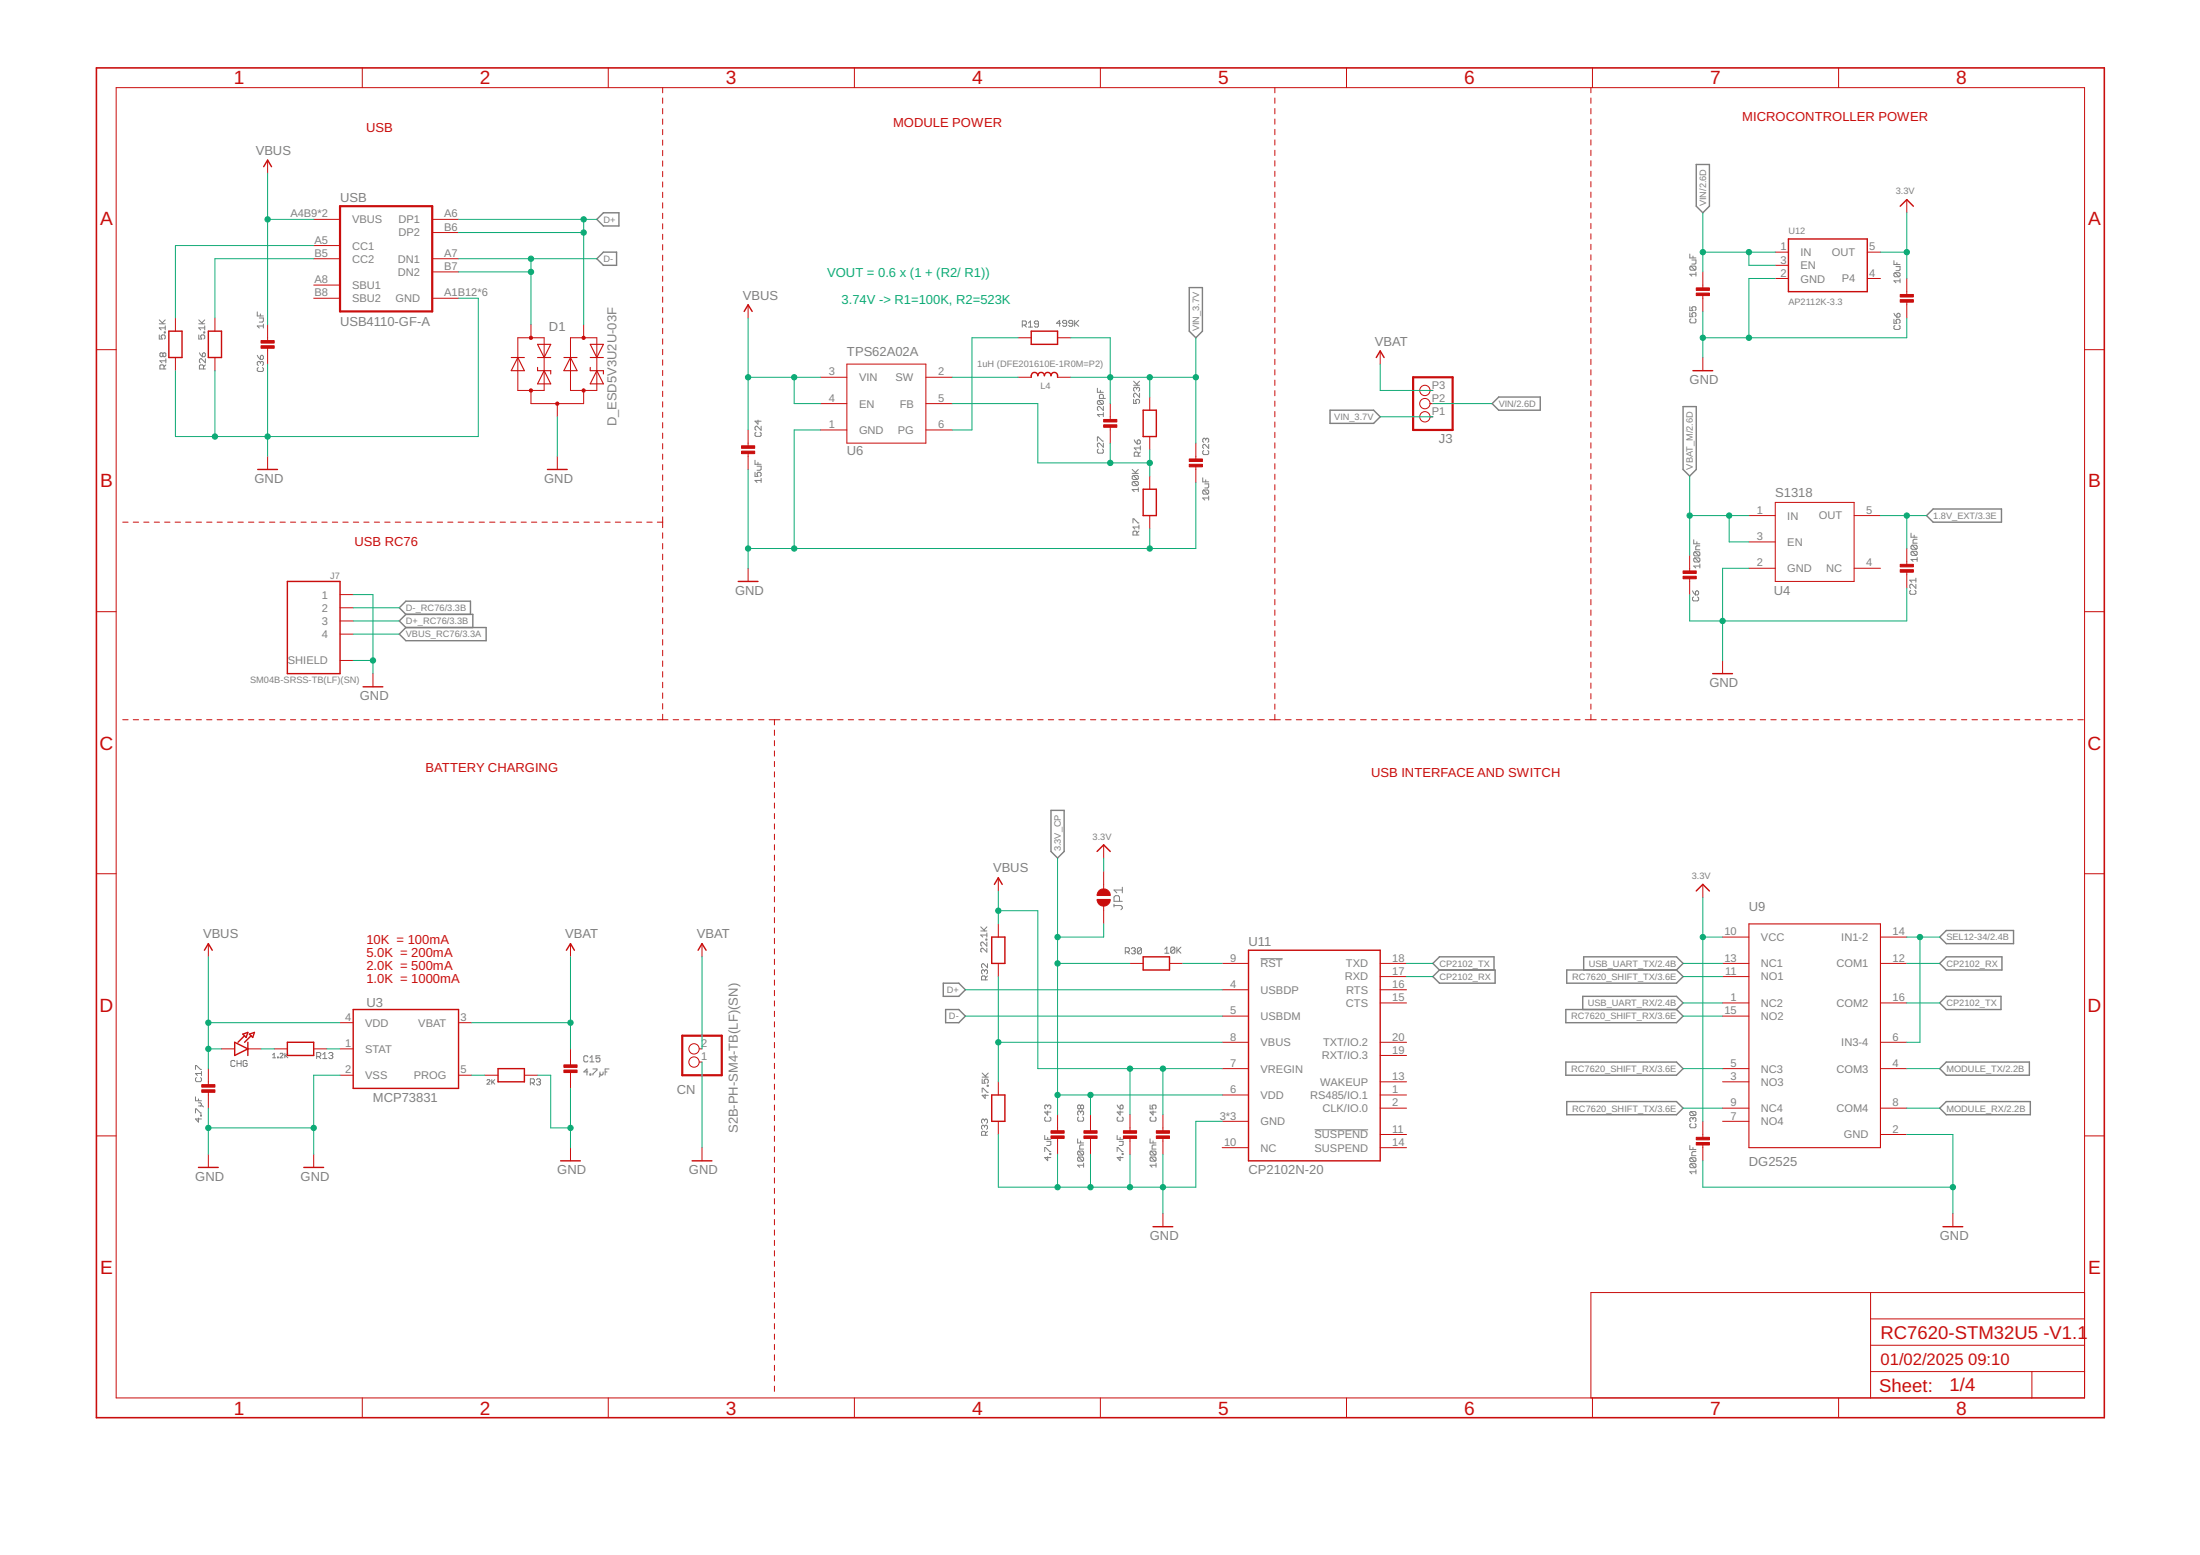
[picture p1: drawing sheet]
<svg xmlns="http://www.w3.org/2000/svg" width="297mm" height="210mm" viewBox="0 0 297 210" stroke-linecap="round" stroke-linejoin="round" font-family="sans-serif">
<g fill="none" stroke="#808080" stroke-width=".14">
<path d="M228.2 34.3v.5h.8M228.3 35.9h.6l.1 .1v.3l-.1 .2M228.3 35.9l-.1 .1v.3l.1 .2h.6M228.3 35.9l.6 .6M228.4 35.1h.6v.4l-.1 .1h-.5M228.6 34.6v.2M229 37h-.8l.2 .3M229 36.7v.6M255.7 35.2v.5h.8M255.9 36.8h.5l.1 .1v.3l-.1 .2M255.9 36.8l-.2 .1v.3l.2 .2h.5M255.9 36.8l.5 .6"/>
<path d="M256 36h.5v.4l-.1 .1h-.4M256.1 35.5v.2M256.5 37.9h-.8l.3 .3M256.5 37.6v.6M21.5 45.2v.6h.4l-.1-.4 .1-.2h.3l.1 .2v.2l-.1 .2M21.5 43.7h.8M21.5 43.2l.5 .5M22 47.8l-.1-.2-.3 .2v.2l.1 .2 .3-.2M22 47.8l.1-.2 .3 .2v.2l-.1 .2-.3-.2M22 47.8v.2M22.1 49.8v-.4l-.1-.1h-.3l-.1 .1v.4h.8M22.2 44.8h.1v.1h-.1z"/>
<path d="M22.3 44v.5M22.3 44.3h-.8l.3 .2M22.3 43.2l-.4 .4M22.4 49.3l-.3 .2M22.4 48.7h-.8l.3 .3M22.4 48.4v.6M26.8 45.2v.6h.4l-.1-.3 .1-.3h.3l.1 .2v.2l-.1 .2M26.8 43.7h.8M26.8 43.2l.6 .5M26.9 47.6l.4 .6M27.3 47.8l.3-.2 .1 .2v.2l-.1 .2h-.3zM27.5 49.8v-.4l-.2-.1h-.2l-.2 .1v.4h.8"/>
<path d="M27.5 44.8h.1v.1h-.1zM27.6 44.3h-.8l.3 .2M27.6 44v.5M27.6 43.2l-.4 .4M27.7 48.4v.6l-.5-.6h-.1l-.2 .2v.3l.2 .1M27.7 49.3l-.2 .2M34.7 42.1v.6h.9M34.7 48l.5 .5M34.9 49.6l-.2 .1v.3l.2 .1h.5l.2-.1v-.3l-.2-.1M35 42.9h.6v.4l-.2 .2h-.4M35.2 48.9l.1-.1 .3 .1v.3l-.2 .1M35.2 48.9l-.2-.1-.3 .1v.3l.2 .1"/>
<path d="M35.2 42.4v.3M35.2 48.9v.2M35.3 48h.1l.2 .1v.3l-.2 .1h-.2v-.4zM35.6 44h-.9l.3 .3M35.6 43.8v.5M102.1 58.4l-.2 .1v.3l.2 .1h.5l.2-.1v-.3l-.2-.1M102.3 56.7v.6l-.4-.4h.9M102.8 57.5v.6l-.6-.6-.3 .2v.2l.2 .2M138 43.9h.4l.2-.2v-.2l-.2-.2h-.4v.9M138.3 43.9l.3 .3M138.9 43.6l.2-.3v.9M138.9 44.2h.5"/>
<path d="M140.2 43.7h-.4l-.1-.1v-.1l.1-.2h.3l.1 .2v.5l-.1 .2h-.3l-.1-.2M143.2 43.6h-.6l.5-.4v.8M144 43.6h-.4l-.1-.1v-.1l.1-.2h.3l.1 .2v.5l-.1 .1h-.3l-.1-.1M144.8 43.6h-.4l-.1-.1 .1-.3h.3l.1 .2v.5l-.1 .1h-.3l-.1-.1M145.1 43.2v.8M145.2 43.6l.4 .4M145.6 43.2l-.5 .6M148.2 52.4v.6h.8M148.2 59.5v-.5h.1l.5 .5h.2M148.3 54.1h.5l.2 .1v.3l-.2 .1M148.3 54.1l-.1 .1v.3l.1 .1h.5M148.3 54.1l.5 .5"/>
<path d="M148.6 52.7v.3M149 56h-.8l.2 .2M149 53.8v-.4l-.2-.2h-.2l-.2 .2v.4h.8M149 54.9v.5l-.6-.5h-.1l-.1 .1v.3l.1 .1M149 55.7v.5M149 59.8v.6l-.6-.6-.2 .1v.3l.1 .2M153.1 53.9v.6h.4l-.2-.3 .2-.3h.2l.2 .1v.3l-.2 .2M153.1 52h.8M153.1 51.5l.5 .5M153.1 59.4l.4 .5M153.5 52.4l-.2-.1-.2 .1v.3l.1 .1M153.5 52.4l.1-.1 .3 .1v.3l-.2 .1"/>
<path d="M153.5 52.4v.1M153.5 59.5l.3-.1 .2 .1v.3l-.2 .1h-.3zM153.9 53.1v.5l-.6-.5h-.1l-.1 .1v.3l.1 .1M153.9 51.5l-.4 .4M162.8 59.3l.1-.1h.2l.1 .1v.3l-.1 .1M162.8 59.3l-.1-.1h-.2l-.1 .1v.3l.1 .1M162.8 59.3v.1M163.2 60v.5l-.5-.5h-.2l-.1 .1v.3l.1 .1M228.2 41.4v.5h.4l-.2-.2v-.2l.2-.1h.3l.1 .1v.3l-.1 .1M228.2 42.2v.6h.4l-.2-.3 .2-.3h.3l.1 .2v.2l-.1 .2M228.3 43l-.1 .2v.2l.1 .2h.6l.1-.2v-.2l-.1-.2M255.7 43.1v.5h.4l-.1-.2 .1-.3h.3l.1 .1v.3l-.1 .1"/>
<path d="M255.7 42.3l.4 .5M255.9 43.9l-.2 .1v.3l.2 .2h.5l.1-.2v-.3l-.1-.1M256.1 42.4l.3-.1 .1 .1v.3l-.1 .1h-.3zM101.9 63.8v.5h.4l-.1-.3 .1-.2h.3l.2 .1v.3l-.2 .1M101.9 62.1v.6h.9M102.2 62.9h.6v.5l-.2 .1h-.4M102.3 62.4v.3M102.8 64.9h-.9l.3 .2M102.8 64.6v.5M148.3 60.6l-.1 .2v.2l.1 .2h.5l.2-.2v-.2l-.2-.2M152.9 63.9h.8M152.9 63.4l.5 .5"/>
<path d="M153 70.6v-.6h.1l.5 .6h.2M153 64.2h.6l.1 .1v.3l-.1 .1M153 65h.6l.1 .1v.3l-.1 .2M153 65l-.1 .1v.3l.1 .2h.6M153 64.2l-.1 .1v.3l.1 .1h.6M153 65l.6 .6M153 64.2l.6 .5M153.5 72.2v-.4l-.1-.1h-.3l-.1 .1v.4h.8M153.7 66.1h-.8l.2 .3M153.7 61.6v-.4l-.2-.2h-.2l-.2 .2v.4h.9M153.7 65.8v.6M153.7 63.4l-.4 .4"/>
<path d="M153.8 71.7l-.3 .3M153.8 71.1h-.8l.2 .3M153.8 70.9v.5M154 61l-.3 .3M154 60.5h-.9l.3 .2M154 60.2v.5M162.4 64.5v.5h.8M162.5 60.8l-.1 .1v.3l.1 .2h.6l.1-.2v-.3l-.1-.1M162.5 66.1h.6l.1 .2v.2l-.1 .2M162.5 66.1l-.1 .2v.2l.1 .2h.6M162.5 66.1l.6 .6M162.7 65.3h.5v.4l-.1 .2h-.4"/>
<path d="M162.8 64.8v.2M163.2 67.2h-.8l.3 .3M163.2 67v.5M228.5 79.8l.4 .5M228.7 72.9v.5h.8M228.8 74.5h.6l.1 .1v.3l-.1 .1M228.8 75.3h.6l.1 .1v.3l-.1 .2M228.8 75.3l-.1 .1v.3l.1 .2h.6M228.8 74.5l-.1 .1v.3l.1 .1h.6M228.8 75.3l.6 .6M228.8 74.5l.6 .5M228.9 79.9l.3-.1 .1 .1v.3l-.1 .1h-.3z"/>
<path d="M229.1 73.1v.3M229.5 76.4h-.8l.3 .3M229.5 76.1v.6M229.5 73.7h-.4l-.1 .1v.4h.5M258 79.7l-.1 .1v.3l.1 .1h.5l.2-.1v-.3l-.2-.1M258 72v.5h.8M258.2 73.6h.5l.1 .1v.3l-.1 .1M258.2 74.4h.5l.1 .1v.3l-.1 .2M258.2 74.4l-.2 .1v.3l.2 .2h.5M258.2 73.6l-.2 .1v.3l.2 .1h.5M258.2 74.4l.5 .6M258.2 73.6l.5 .5"/>
<path d="M258.4 72.2v.3M258.7 78.9v.5l-.6-.5-.2 .1v.3l.1 .1M258.7 78v.6M258.7 78.3h-.8l.2 .3M258.8 75.5h-.8l.3 .3M258.8 75.2v.6M258.8 72.8h-.4l-.1 .1v.4h.5M228.7 80.6l-.2 .1v.3l.2 .1h.5l.1-.1v-.3l-.1-.1M151.5 119.8v.7M132.4 125.7h.8M132.4 125.1l.6 .6M132.9 131l.2-.1 .2 .1v.3l-.1 .2"/>
<path d="M132.9 131l-.1-.1-.3 .1v.3l.2 .2M132.9 131v.2M133.1 132.3v-.4l-.2-.2h-.2l-.2 .2v.4h.8M133.1 126.8h.1v.1h-.1zM133.2 125.9v.6M133.2 127.2v.5l-.5-.5-.3 .1v.3l.2 .1M133.2 128v.5l-.5-.5-.3 .1v.3l.2 .1M133.2 126.2h-.8l.3 .3M133.2 125.1l-.4 .4M133.3 130.1v.5l-.5-.5h-.1l-.2 .1v.3l.2 .1M133.3 131.7l-.2 .3M150.4 122.2h.9l.2 .2v.2l-.2 .2"/>
<path d="M150.4 122v.4M151.2 121.7v-.6l-.2-.2h-.4l-.2 .2v.6h1.1M151.5 120.1h-1.1l.4 .4M151.9 128.5h.4l.2-.1v-.3l-.2-.2h-.4v.9M152.2 128.5l.3 .3M152.7 128.1l.2-.2h.3l.1 .2-.1 .3M153 128.4h.2M153.2 128.4l.1 .1-.1 .3h-.3l-.2-.2M154.1 128.1l-.1-.2h-.3l-.1 .2v.5M154.1 128.1v.5l-.1 .2h-.3l-.1-.2M154.1 128.1l-.5 .5M157.3 128.1l.2-.3v.9"/>
<path d="M157.3 128.7h.5M158.6 128v.5l-.1 .2h-.3l-.1-.2M158.6 128l-.1-.2h-.3l-.1 .2v.5M158.6 128l-.5 .5M158.9 127.8v.9M159 128.3l.4 .4M159.4 127.8l-.5 .6M170.2 129.4h3M26.4 144.4v-.6h.1l.6 .6h.1M26.4 148.1v.5h.8M26.4 150.2v-.5h.1l.6 .5h.1M26.5 145.5l-.1 .1v.3l.1 .1h.6l.1-.1v-.3l-.1-.1"/>
<path d="M26.8 150.9v.6l-.4-.5h.8M26.8 148.3v.3M26.8 148.9h.3l.1 .1-.1 .3M26.8 149.3h.5l.2 .1M27.1 150.5h.1v.1h-.1zM27.2 144.6v.6M27.2 144.9h-.8l.2 .3M31.7 143.3l-.1-.1h-.3l-.1 .1v.5l.1 .2h.3l.1-.2M32 143.2v.8M32 143.6h.6M32.6 143.2v.8M33.4 143.3l-.2-.1h-.2l-.2 .1v.5l.2 .2h.2l.2-.2v-.2h-.3"/>
<path d="M36.8 142.4l.2-.2v.6M36.8 142.8h.4M37.5 142.7h.1v.1h-.1zM37.8 142.3l.1-.1 .3 .1-.4 .5h.4M38.5 142.2v.6M38.5 142.5l.4 .3M38.9 142.2l-.4 .4M42.8 142.6h.4l.1-.1v-.3l-.1-.1h-.4v.8M43 142.6l.3 .3M43.6 142.3l.3-.2v.8M43.6 142.9h.5M44.4 142.2l.1-.1h.3l.1 .1-.1 .3"/>
<path d="M44.7 142.5h.1M44.8 142.5l.1 .1-.1 .3h-.3l-.1-.2M65.7 145.8l.1-.1h.3v.1l-.4 .5h.4M66.4 145.7v.6M66.5 146l.3 .3M66.8 145.7l-.4 .4M71.6 146.2h.4l.2-.2v-.2l-.2-.2h-.4v.9M71.9 146.2l.3 .3M72.4 145.8l.2-.2h.2l.2 .2-.2 .2M72.7 146h.1M72.8 146l.2 .2-.2 .3h-.2l-.2-.2M79.4 144.7h-.6l.4-.4v.8"/>
<path d="M79.4 142.7l-.2-.2h-.2l-.2 .2v.5l.2 .1h.2l.2-.1M79.7 145h.1v.1h-.1zM79.7 143.3h.5M79.7 142.8l.2-.3v.8M80.1 144.3h.5v.1l-.5 .6v.1M81 142.5h-.5v.4l.2-.1 .3 .1v.3l-.1 .1h-.3l-.1-.1M81 144.7v.5l-.1 .2M81.4 144.7v.3l-.1 .1-.3-.1M81.7 144.7h.3M82.2 144.3h-.5v.8M132.6 145.7v.5h.4l-.1-.4 .1-.1h.3l.1 .1v.3l-.1 .1M132.6 147.4v-.5h.1l.6 .5h.1"/>
<path d="M132.6 145.4h.8M132.6 144.8l.6 .6M132.9 151.2l-.1-.1h-.1l-.2 .1v.3l.2 .1M132.9 151.2l.2-.1h.1l.1 .1v.3l-.1 .1M132.9 152l-.1-.1h-.1l-.2 .1v.3l.2 .1M132.9 152l.2-.1h.1l.1 .1v.3l-.1 .1M132.9 151.2v.1M132.9 152v.2M133 147.7v.6l-.4-.5h.8M133.1 153.2v-.4l-.2-.1h-.2l-.2 .1v.4h.8M133.3 146.5h.1v.1h-.1zM133.3 152.7l-.2 .3"/>
<path d="M133.4 144.8l-.4 .5M141.1 153.3v.5h.8M141.1 155.4v-.5h.1l.5 .5h.2M141.2 150.8l-.1 .1v.3l.1 .1h.5l.2-.1v-.3l-.2-.1M141.3 154.1h.6v.4l-.2 .1h-.4M141.5 156.1v.6l-.4-.4h.8M141.5 149.3v.1M141.5 150v.5l-.4-.4h.8M141.5 153.5v.3M141.5 149.3l.1-.1 .3 .1v.3l-.2 .1M141.5 149.3l-.2-.1-.2 .1v.3l.1 .1M141.7 155.7h.2v.2h-.2z"/>
<path d="M145.5 153.7v.6h.8M145.6 150.8l-.1 .1v.3l.1 .1h.6l.1-.1v-.3l-.1-.1M145.6 155.4h.6l.1 .1v.3l-.1 .1M145.6 156.2h.6l.1 .1v.3l-.1 .1M145.6 156.2l-.1 .1v.3l.1 .1h.6M145.6 155.4l-.1 .1v.3l.1 .1h.6M145.6 156.2l.6 .5M145.6 155.4l.6 .5M145.9 149.3l.1-.1 .3 .1v.3l-.1 .1-.3-.1M145.9 150.1l.1-.1 .3 .1v.3l-.1 .1M145.9 149.3l-.1-.1-.3 .1v.3l.1 .1 .3-.1M145.9 150.1l-.1-.1h-.2l-.1 .1v.3l.1 .1"/>
<path d="M145.9 149.3v.3M145.9 150.1v.1M145.9 154v.3M146.3 157.3h-.8l.3 .3M146.3 157v.6M146.3 154.6h-.4l-.1 .1v.4h.5M150.8 155.4v-.5h.2l.5 .5h.1M150.8 153.3v.5h.8M150.8 149.2l.4 .5M151 150.8l-.2 .1v.3l.2 .1h.5l.1-.1v-.3l-.1-.1M151.1 154.1h.5v.4l-.1 .1h-.4M151.2 156.1v.6l-.4-.4h.8"/>
<path d="M151.2 149.3l.3-.1 .1 .1v.3l-.1 .1h-.3zM151.2 150v.5l-.4-.4h.8M151.2 153.5v.3M151.5 155.7h.1v.2h-.1zM155.3 153.7v.6h.8M155.3 149.2v.5h.4l-.1-.3 .1-.2h.3l.1 .1v.3l-.1 .1M155.4 156.2l-.1 .1v.3l.1 .1h.6M155.4 156.2h.6l.1 .1v.3l-.1 .1M155.4 155.4l-.1 .1v.3l.1 .1h.6M155.4 155.4h.6l.1 .1v.3l-.1 .1M155.4 150.8l-.1 .1v.3l.1 .1h.6l.1-.1v-.3l-.1-.1M155.4 156.2l.6 .5"/>
<path d="M155.4 155.4l.6 .5M155.7 150v.5l-.4-.4h.8M155.7 154v.3M156.1 157.3h-.8l.3 .3M156.1 154.6h-.4l-.1 .1v.4h.5M156.1 157v.6M177.5 152.5h7.2M228.2 154.6v.6h.8M228.3 150.1h.6l.1 .1v.3l-.1 .1M228.3 151.7l-.1 .1v.3l.1 .1h.6l.1-.1v-.3l-.1-.1M228.3 156.3h.6l.1 .1v.3l-.1 .1M228.3 157.1h.6l.1 .1v.3l-.1 .1"/>
<path d="M228.3 150.1l-.1 .1v.3l.1 .1h.6M228.3 156.3l-.1 .1v.3l.1 .1h.6M228.3 157.1l-.1 .1v.3l.1 .1h.6M228.3 157.1l.6 .5M228.3 156.3l.6 .5M228.3 150.1l.6 .5M228.6 151l.1-.1h.2l.1 .1v.3l-.1 .1M228.6 151l-.2-.1-.2 .1v.3l.1 .1M228.6 151v.1M228.6 154.9v.3M229 157.9v.6M229 155.4h-.4l-.2 .2v.4h.6"/>
<path d="M229 158.2h-.8l.2 .3"/>
</g>
<g fill="none" stroke="#808080" stroke-width=".19">
<path d="M80.6 29.6l.9-.9h2.1v1.8h-2.1zM81.5 34h1.7v1.8h-1.7l-.9-.9zM160.6 38.8h1.7v5.9l-.8 .9-.9-.9zM229 22.2h1.8v5.6l-.9 .9-.9-.9zM179.6 55.4h5.9l.9 .9-.9 .8h-5.9zM201.5 54.5l.9-.9h5.6v1.8h-5.6zM227.2 54.9h1.8v8.5l-.9 .9-.9-.9zM260.1 69.6l.9-.9h9.2v1.8h-9.2zM53.9 85.6l.9-.9h10.8v1.8h-10.8zM54.8 82.9l-.9-.9 .9-.8h8.7v1.7M54.8 82.9h9v1.8M54.8 82.9l-.9 .9 .9 .9"/>
<path d="M141.9 109.4h1.8v5.5l-.9 .9-.9-.9zM127.4 132.7h2.1l.8 .9-.8 .9h-2.1zM127.7 136.3h1.8l.8 .9-.8 .8h-1.8zM193.5 131.8l.9-.9h7.5v1.8h-7.5zM194.4 130.9l-.9-.9 .9-.8h7.3v1.7M211.4 136.3h15l.8 .9-.8 .8h-15zM211.5 130.9h14.9l.8 .9-.8 .9h-14.9zM213.7 136.3v-1.8h12.7l.8 .9-.8 .9M213.8 130.9v-1.7h12.6l.8 .8-.8 .9M261.9 126.5l.9-.9h9.1v1.8h-9.1zM262.8 134.5h7.4v1.8h-7.4l-.9-.9zM262.8 129.2h7.5v1.7h-7.5l-.9-.9z"/>
<path d="M211.4 143.4h15l.8 .9-.8 .8h-15zM211.5 148.7h14.9l.8 .9-.8 .9h-14.9zM262.8 143.4h11.2v1.7h-11.2l-.9-.8zM262.8 148.7h11.3v1.8h-11.3l-.9-.9z"/>
</g>
<g fill="none" stroke="#c90d0c" stroke-width=".14">
<path d="M15.7 11.8h265.8v176.9h-265.8zM48.9 9.2v2.6M82.1 9.2v2.6M89.5 11.8v.7M89.5 13.2v.7M89.5 14.6v.8M89.5 16.1v.7M89.5 17.5v.7M89.5 18.9v.7M115.4 9.2v2.6M148.6 9.2v2.6M172.1 11.8v.7"/>
<path d="M172.1 13.2v.7M172.1 14.6v.8M172.1 16.1v.7M172.1 17.5v.7M172.1 18.9v.7M181.8 9.2v2.6M214.8 11.8v.7M214.8 13.2v.7M214.8 14.6v.8M214.8 16.1v.7M214.8 17.5v.7M214.8 18.9v.7"/>
<path d="M215 9.2v2.6M248.2 9.2v2.6M36.1 21.6v1.8M42.4 34.9h3.5M42.4 29.6h3.5M42.4 33.1h3.5M42.4 38.5h3.5M58.4 34.9h3.5M58.4 29.6h3.5M58.4 36.7h3.5M58.4 31.4h3.5M89.5 20.3v.7"/>
<path d="M89.5 21.7v.7M89.5 23.1v.8M89.5 24.6v.7M89.5 26v.7M89.5 27.4v.7M89.5 28.8v.7M89.5 30.2v.7M89.5 31.6v.7M89.5 33v.7M89.5 34.4v.8M89.5 35.9v.7M89.5 37.3v.7"/>
<path d="M89.5 38.7v.7M172.1 20.3v.7M172.1 21.7v.7M172.1 23.1v.7M172.1 24.5v.7M172.1 25.9v.7M172.1 27.3v.7M172.1 28.7v.8M172.1 30.2v.7M172.1 31.6v.7M172.1 33v.7M172.1 34.4v.7"/>
<path d="M172.1 35.8v.7M172.1 37.2v.7M172.1 38.6v.7M214.8 20.3v.7M214.8 21.7v.7M214.8 23.1v.7M214.8 24.5v.7M214.8 25.9v.7M214.8 27.3v.7M214.8 28.7v.8M214.8 30.2v.7M214.8 31.6v.7"/>
<path d="M214.8 33v.7M214.8 34.4v.7M214.8 35.8v.7M214.8 37.2v.7M214.8 38.6v.7M229.9 36.7v2.3M229.9 39.7v2.3M239.7 34h1.8M239.7 35.8h1.8M239.7 37.6h1.8M252.1 34h1.8M252.1 37.6h1.8"/>
<path d="M257.5 26.9v1.8M257.5 37.6v2.3M13 47.2h2.7M23.7 42.9v1.8M23.7 48.3v1.7M29 42.9v1.8M29 48.3v1.7M36.1 43.8v2.3M36.1 46.8v2.3M42.4 40.3h3.5M58.4 40.3h3.5M69.9 45.6h3.6v7.1h-3.6z"/>
<path d="M71.7 43.8v1.8M71.7 52.7v1.8h7.1v-1.8M75.2 54.5v1.8M77 45.6h3.6v7.1h-3.6zM78.8 43.8v1.8M89.5 40.1v.7M89.5 41.5v.7M89.5 42.9v.7M89.5 44.3v.7M89.5 45.7v.8M89.5 47.2v.7M89.5 48.6v.7"/>
<path d="M89.5 50v.7M89.5 51.4v.7M89.5 52.8v.7M89.5 54.2v.7M89.5 55.6v.7M89.5 57v.8M89.5 58.5v.7M89.5 59.9v.7M101 41.1v1.8M101 58v2.3M110.8 54.5h3.5M110.8 58h3.5"/>
<path d="M110.8 50.9h3.5M114.3 49.1h10.7v10.7h-10.7zM125 54.5h3.6M125 58h3.6M125 50.9h3.6M137.5 45.6h1.7M137.5 50.9h1.7M142.8 45.6h1.8M142.8 50.9h1.8M149.9 54.5v2.3M149.9 57.5v2.3M155.2 53.6v1.8"/>
<path d="M155.2 58.9v1.8M161.5 59.8v2.3M172.1 40v.7M172.1 41.4v.7M172.1 42.8v.8M172.1 44.3v.7M172.1 45.7v.7M172.1 47.1v.7M172.1 48.5v.7M172.1 49.9v.7M172.1 51.3v.7M172.1 52.7v.7"/>
<path d="M172.1 54.1v.7M172.1 55.5v.8M172.1 57v.7M172.1 58.4v.7M172.1 59.8v.7M186.4 47.4v1.7M193.1 52.7h.4M193.1 54.5h.4M193.1 56.3h.4M214.8 40v.7M214.8 41.4v.7M214.8 42.8v.8"/>
<path d="M214.8 44.3v.7M214.8 45.7v.7M214.8 47.1v.7M214.8 48.5v.7M214.8 49.9v.7M214.8 51.3v.7M214.8 52.7v.7M214.8 54.1v.7M214.8 55.5v.8M214.8 57v.7M214.8 58.4v.7M214.8 59.8v.7"/>
<path d="M229.9 48.3v1.7M257.5 40.6v2.3M281.5 47.2h2.6M16.6 70.5h.7M18 70.5h.7M19.4 70.5h.7M20.8 70.5h.7M22.2 70.5h.7M23.6 70.5h.8M25.1 70.5h.7M26.5 70.5h.7M27.9 70.5h.7"/>
<path d="M29.3 70.5h.7M30.7 70.5h.7M32.1 70.5h.8M33.5 70.5h.8M35 70.5h.7M36.1 61.6v1.8M36.4 70.5h.7M37.8 70.5h.7M39.2 70.5h.7M40.6 70.5h.7M42 70.5h.8M43.5 70.5h.7"/>
<path d="M44.9 70.5h.7M46.3 70.5h.7M47.7 70.5h.7M49.1 70.5h.7M50.5 70.5h.7M51.9 70.5h.8M53.4 70.5h.7M54.8 70.5h.7M56.2 70.5h.7M57.6 70.5h.7M59 70.5h.8M60.5 70.5h.7"/>
<path d="M61.8 70.5h.8M63.3 70.5h.7M64.7 70.5h.7M66.1 70.5h.7M67.5 70.5h.7M68.9 70.5h.8M70.4 70.5h.7M71.8 70.5h.7M73.2 70.5h.7M74.6 70.5h.7M75.2 61.6v1.8M76 70.5h.7"/>
<path d="M77.4 70.5h.7M78.8 70.5h.8M80.3 70.5h.7M81.7 70.5h.7M83.1 70.5h.7M84.5 70.5h.7M85.9 70.5h.7M87.3 70.5h.8M88.8 70.5h.7M89.5 61.3v.7M89.5 62.7v.7M89.5 64.1v.7"/>
<path d="M89.5 65.5v.8M89.5 67v.7M89.5 68.4v.7M89.5 69.8v1.4M89.5 71.9v.8M89.5 73.4v.7M89.5 74.8v.7M89.5 76.2v.8M89.5 77.7v.7M89.5 79.1v.8M101 61.1v2.3M101 76.7v1.8"/>
<path d="M155.2 64.3v1.7M155.2 69.6v1.8M161.5 62.8v2.4M172.1 61.2v.7M172.1 62.6v.7M172.1 64v.7M172.1 65.4v.7M172.1 66.8v.7M172.1 68.2v.7M172.1 69.6v.8M172.1 71.1v.7M172.1 72.5v.7"/>
<path d="M172.1 73.9v.7M172.1 75.3v.7M172.1 76.7v.7M172.1 78.1v.7M172.1 79.5v.7M214.8 61.2v.7M214.8 62.6v.7M214.8 64v.7M214.8 65.4v.7M214.8 66.8v.7M214.8 68.2v.7M214.8 69.6v.8"/>
<path d="M214.8 71.1v.7M214.8 72.5v.7M214.8 73.9v.7M214.8 75.3v.7M214.8 76.7v.7M214.8 78.1v.7M214.8 79.5v.7M228.1 74.9v2.3M228.1 78v2.3M236.1 73.2h3.6M236.1 76.7h3.6M236.1 69.6h3.6"/>
<path d="M239.7 67.8h10.6v10.7h-10.6zM250.3 76.7h3.6M250.3 69.6h3.6M257.5 74v2.3M257.5 77.1v2.3M13 82.6h2.7M16.6 97.2h.7M18 97.2h.7M19.4 97.2h.7M20.8 97.2h.7M22.2 97.2h.7M23.6 97.2h.8"/>
<path d="M25.1 97.2h.7M26.5 97.2h.7M27.9 97.2h.7M29.3 97.2h.7M30.7 97.2h.7M32.1 97.2h.8M33.5 97.2h.8M35 97.2h.7M36.4 97.2h.7M37.8 97.2h.7M39.2 97.2h.7M40.6 97.2h.7"/>
<path d="M42 97.2h.8M43.5 97.2h.7M44.9 97.2h.7M45.9 80.3h1.8M45.9 82h1.8M45.9 83.8h1.8M45.9 85.6h1.8M45.9 89.2h1.8M46.3 97.2h.7M47.7 97.2h.7M49.1 97.2h.7M50.4 90.9v1.8"/>
<path d="M50.5 97.2h.7M51.9 97.2h.8M53.4 97.2h.7M54.8 97.2h.7M56.2 97.2h.7M57.6 97.2h.7M59 97.2h.8M60.5 97.2h.7M61.8 97.2h.8M63.3 97.2h.7M64.7 97.2h.7M66.1 97.2h.7"/>
<path d="M67.5 97.2h.7M68.9 97.2h.8M70.4 97.2h.7M71.8 97.2h.7M73.2 97.2h.7M74.6 97.2h.7M76 97.2h.7M77.4 97.2h.7M78.8 97.2h.8M80.3 97.2h.7M81.7 97.2h.7M83.1 97.2h.7"/>
<path d="M84.5 97.2h.7M85.9 97.2h.7M87.3 97.2h.8M88.8 97.2h1.4M89.5 80.6v.7M89.5 82v.7M89.5 83.5v.7M89.5 84.9v.7M89.5 86.3v.8M89.5 87.8v.7M89.5 89.2v.8M89.5 90.7v.7"/>
<path d="M89.5 92.1v.7M89.5 93.5v.8M89.5 95v.7M89.5 96.4v.8M90.9 97.2h.7M92.3 97.2h.8M93.8 97.2h.7M95.2 97.2h.7M96.6 97.2h.8M98.1 97.2h.7M99.5 97.2h.8M101 97.2h.7"/>
<path d="M102.4 97.2h.7M103.8 97.2h1.5M104.6 97.2v.7M104.6 98.6v.7M104.6 100v.7M106 97.2h.7M107.4 97.2h.7M108.8 97.2h.8M110.3 97.2h.7M111.7 97.2h.7M113.1 97.2h.7M114.5 97.2h.8"/>
<path d="M116 97.2h.7M117.4 97.2h.7M118.8 97.2h.7M120.2 97.2h.7M121.6 97.2h.8M123.1 97.2h.7M124.5 97.2h.7M125.9 97.2h.7M127.3 97.2h.7M128.7 97.2h.8M130.2 97.2h.7M131.6 97.2h.7"/>
<path d="M133 97.2h.7M134.4 97.2h.7M135.8 97.2h.8M137.3 97.2h.7M138.7 97.2h.7M140.1 97.2h.7M141.5 97.2h.8M143 97.2h.7M144.4 97.2h.7M145.8 97.2h.7M147.2 97.2h.8M148.7 97.2h.7"/>
<path d="M150.1 97.2h.7M151.5 97.2h.7M152.9 97.2h.7M154.3 97.2h.8M155.8 97.2h.7M157.2 97.2h.7M158.6 97.2h.7M160 97.2h.8M161.5 97.2h.7M162.9 97.2h.7M164.3 97.2h.7M165.7 97.2h.7"/>
<path d="M167.1 97.2h.8M168.6 97.2h.7M170 97.2h.7M171.4 97.2h1.5M172.1 80.9v.7M172.1 82.3v.8M172.1 83.8v.7M172.1 85.2v.7M172.1 86.6v.7M172.1 88v.7M172.1 89.4v.7M172.1 90.8v.7"/>
<path d="M172.1 92.2v.7M172.1 93.6v.7M172.1 95v.7M172.1 96.4v.8M173.6 97.2h.7M175 97.2h.8M176.5 97.2h.7M177.9 97.2h.7M179.3 97.2h.8M180.8 97.2h.7M182.2 97.2h.8M183.7 97.2h.7"/>
<path d="M185.1 97.2h.8M186.6 97.2h.7M188 97.2h.8M189.5 97.2h.7M190.9 97.2h.8M192.4 97.2h.7M193.8 97.2h.8M195.3 97.2h.7M196.7 97.2h.7M198.1 97.2h.8M199.6 97.2h.7M201 97.2h.8"/>
<path d="M202.5 97.2h.7M203.9 97.2h.8M205.4 97.2h.7M206.8 97.2h.8M208.3 97.2h.7M209.7 97.2h.8M211.2 97.2h.7M212.6 97.2h.7M214 97.2h1.5M214.8 80.9v.7M214.8 82.3v.8M214.8 83.8v.7"/>
<path d="M214.8 85.2v.7M214.8 86.6v.7M214.8 88v.7M214.8 89.4v.7M214.8 90.8v.7M214.8 92.2v.7M214.8 93.6v.7M214.8 95v.7M214.8 96.4v.8M216.2 97.2h.8M217.7 97.2h.7M219.1 97.2h.7"/>
<path d="M220.5 97.2h.7M221.9 97.2h.8M223.4 97.2h.7M224.8 97.2h.7M226.2 97.2h.7M227.7 97.2h.7M229.1 97.2h.7M230.5 97.2h.7M231.9 97.2h.8M232.6 89.2v1.7M233.4 97.2h.7M234.8 97.2h.7"/>
<path d="M236.2 97.2h.8M237.7 97.2h.7M239.1 97.2h.7M240.5 97.2h.8M242 97.2h.7M243.4 97.2h.7M244.8 97.2h.7M246.3 97.2h.7M247.7 97.2h.7M249.1 97.2h.7M250.5 97.2h.8M252 97.2h.7"/>
<path d="M253.4 97.2h.7M254.8 97.2h.7M256.2 97.2h.8M257.7 97.2h.7M259.1 97.2h.7M260.5 97.2h.8M262 97.2h.7M263.4 97.2h.7M264.8 97.2h.8M266.3 97.2h.7M267.7 97.2h.7M269.1 97.2h.8"/>
<path d="M270.6 97.2h.7M272 97.2h.7M273.4 97.2h.7M274.8 97.2h.8M276.3 97.2h.7M277.7 97.2h.7M279.1 97.2h.7M280.5 97.2h.8M281.5 82.6h2.6M13 117.9h2.7M104.6 101.4v.7M104.6 102.8v.7"/>
<path d="M104.6 104.2v.7M104.6 105.6v.7M104.6 107v.7M104.6 108.4v.7M104.6 109.8v.7M104.6 111.2v.7M104.6 112.6v.7M104.6 114v.7M104.6 115.4v.7M104.6 116.8v.7M104.6 118.2v.7M104.6 119.6v.8"/>
<path d="M134.8 118.5v1.8M149 114v1.8M149 117.6v2.4M229.9 119.4v1.8M281.5 117.9h2.6M28.1 127.4v1.8M45.9 138h1.8M61.9 138h1.8M77 127.4v1.8M94.8 127.4v1.8M104.6 121.1v.7M104.6 122.4v.7"/>
<path d="M104.6 123.9v.7M104.6 125.3v.7M104.6 126.7v.7M104.6 128.1v.7M104.6 129.5v.7M104.6 130.9v.7M104.6 132.3v.7M104.6 133.7v.7M104.6 135.1v.7M104.6 136.5v.7M104.6 137.9v.7M104.6 139.3v.7"/>
<path d="M134.8 124.7v1.8M134.8 130v1.8M149 122.3v2.4M152.6 130h1.7M157.9 130h1.8M165 130h3.6M165 133.6h3.6M165 137.2h3.6M186.4 130h3.5M186.4 135.4h3.5M186.4 133.6h3.5M186.4 131.8h3.5"/>
<path d="M232.6 130h3.5M232.6 135.4h3.5M232.6 131.8h3.5M232.6 137.2h3.5M232.6 126.5h3.5M253.9 130h3.6M253.9 135.4h3.6M253.9 126.5h3.6M13 153.3h2.7M28.1 144.3v2.3M28.1 147.3v2.3M28.1 155.8v1.8"/>
<path d="M29.9 141.6h1.8M33.5 141.6h1.7M37 141.6h1.8M42.4 141.6h1.7M42.4 155.8v1.8M45.9 141.6h1.8M45.9 145.1h1.8M61.9 145.1h1.8M65.5 145.1h1.7M70.8 145.1h1.8M77 141.6v2.3M77 144.6v2.3"/>
<path d="M77 154.9v1.8M94.4 143.4h.4M94.4 141.6h.4M94.8 154.9v1.8M104.6 140.7v.7M104.6 142.1v.7M104.6 143.5v.8M104.6 144.9v.7M104.6 146.3v.7M104.6 147.7v.8M104.6 149.2v.7M104.6 150.6v.7"/>
<path d="M104.6 152v.7M104.6 153.4v.7M104.6 154.8v.7M104.6 156.2v.7M104.6 157.6v.7M104.6 159v.7M134.8 146v1.8M134.8 151.4v1.7M142.8 150.5v2.3M142.8 153.5v2.3M147.2 150.5v2.3M147.2 153.5v2.3"/>
<path d="M152.6 150.5v2.3M152.6 153.5v2.3M157 150.5v2.3M157 153.5v2.3M165 151.4h3.6M165 147.8h3.6M165 154.9h3.6M165 140.7h3.6M165 144.3h3.6M186.4 153.1h3.5M186.4 147.8h3.5M186.4 142.5h3.5"/>
<path d="M186.4 154.9h3.5M186.4 140.7h3.5M186.4 149.6h3.5M186.4 146h3.5M229.9 151.4v2.3M229.9 154.4v2.3M232.6 151.4h3.5M232.6 144.3h3.5M232.6 149.6h3.5M232.6 146h3.5M253.9 153.1h3.6M253.9 140.7h3.6"/>
<path d="M253.9 144.3h3.6M253.9 149.6h3.6M281.5 153.3h2.6M104.6 160.4v.7M104.6 161.8v.7M104.6 163.2v.7M104.6 164.6v.7M104.6 166v.7M104.6 167.4v.7M104.6 168.8v.7M104.6 170.2v.7M104.6 171.6v.8"/>
<path d="M104.6 173.1v.7M104.6 174.5v.7M104.6 175.9v.7M104.6 177.3v.7M104.6 178.7v.7M157 163.8v1.8M252.6 174.5v14.2M252.6 178h28.9M263.7 163.8v1.8M281.5 174.5h-66.7v14.2M48.9 188.7v2.7M82.1 188.7v2.7"/>
<path d="M104.6 180.1v.7M104.6 181.5v.7M104.6 182.9v.7M104.6 184.3v.7M104.6 185.7v.7M104.6 187.1v.7M115.4 188.7v2.7M148.6 188.7v2.7M181.8 188.7v2.7M215 188.7v2.7M248.2 188.7v2.7M252.6 185.1h28.9"/>
<path d="M252.6 181.6h28.9M274.3 185.1v3.6"/>
<circle cx="192.4" cy="54.5" r=".7"/>
<circle cx="192.4" cy="56.3" r=".7"/>
<circle cx="192.4" cy="52.7" r=".7"/>
<circle cx="93.7" cy="143.4" r=".7"/>
<circle cx="93.7" cy="141.6" r=".7"/>
</g>
<path d="M45.9 27.8h12.5v14.2h-12.5zM190.8 50.9h5.3v7.1h-5.3zM92.1 139.8h5.4v5.3h-5.4z" fill="none" stroke="#c90d0c" stroke-width=".3"/>
<g fill="none" stroke="#c90d0c" stroke-width=".19">
<path d="M35.6 22.5l.5-.9 .6 .9M241.5 32.3h10.6v7.1h-10.6zM256.6 27.8l.9-.9 .8 .9M22.8 44.7h1.8v3.6h-1.8zM28.1 44.7h1.8v3.6h-1.8zM100.5 42l.5-.9 .6 .9M139.2 50.9a.47 .47 0 0 1 .4-.6 .47 .47 0 0 1 .5 .4 .44 .44 0 0 1 .5-.4 .44 .44 0 0 1 .4 .4 .44 .44 0 0 1 .5-.4 .44 .44 0 0 1 .4 .4 .47 .47 0 0 1 .6-.4 .47 .47 0 0 1 .3 .6M139.2 44.7h3.6v1.8h-3.6zM154.3 55.4h1.8v3.5h-1.8zM185.8 48.3l.6-.9 .5 .9M228.6 50h2.6M34.8 63.4h2.7"/>
<path d="M38.8 78.5h7.1v12.4h-7.1zM73.9 63.4h2.7M99.7 78.5h2.6M154.3 66h1.8v3.6h-1.8zM49 92.7h2.7M231.2 90.9h2.7M134.3 119.4l.5-.9 .5 .9M148.1 114.9l.9-.9 .9 .9M27.6 128.3l.5-.9 .6 .9M32.8 139.6l.7-.2-.3 .6zM33 139.8l-.9 .9M33.7 139.6l.7-.2-.3 .6z"/>
<path d="M33.9 139.8l-.9 .9M47.7 136.3h14.2v10.6h-14.2zM76.5 128.3l.5-.9 .6 .9M94.3 128.3l.5-.9 .5 .9M133.9 126.5h1.8v3.5h-1.8zM154.3 129.2h3.6v1.7h-3.6zM168.6 128.3h17.8v28.4h-17.8zM229 120.3l.9-.9 .9 .9M26.8 157.6h2.7M31.7 140.7l1.8 .9-1.8 .9zM33.5 140.7v1.8M38.8 140.7h3.6v1.8h-3.6z"/>
<path d="M41 157.6h2.7M67.2 144.3h3.6v1.7h-3.6zM75.7 156.7h2.7M93.5 156.7h2.6M133.9 147.8h1.8v3.6h-1.8zM155.7 165.6h2.6M262.3 165.6h2.7"/>
</g>
<g fill="none" stroke="#c90d0c" stroke-width=".15">
<path d="M69 48.3h1.8M69.9 48.3l.9 1.7h-1.8zM72.6 46.5h1.8l-.9 1.8zM72.6 49.6v.4h1.8v.5M72.6 48.3h1.8M73.5 50l.9 1.8h-1.8zM76.1 48.3h1.8M77 48.3l.9 1.7h-1.8zM79.7 46.5h1.8l-.9 1.8zM79.7 49.6v.4h1.8v.5M79.7 48.3h1.8M80.6 50l.9 1.8h-1.8z"/>
<path d="M236.1 124.7h17.8v30.2h-17.8z"/>
</g>
<g fill="#c90d0c" stroke="#c90d0c" stroke-width=".14">
<path d="M78.6 45.4h.2h.2v.2v.2h-.4z" fill-rule="evenodd"/>
<path d="M78.6 52.6l.2-.1 .2 .1v.1v.2h-.4z" fill-rule="evenodd"/>
<path d="M71.5 45.4h.2h.1l.1 .2-.1 .2h-.3z" fill-rule="evenodd"/>
<path d="M71.5 52.6l.2-.1 .1 .1 .1 .1-.1 .2h-.3z" fill-rule="evenodd"/>
<path d="M75.1 54.3h.1h.2l.1 .2-.1 .2h-.3z" fill-rule="evenodd"/>
<path d="M148.1 121.4h1.8a.89 .89 0 0 1-.9 .9 .89 .89 0 0 1-.9-.9z" fill-rule="evenodd"/>
<path d="M148.3 120.3a.89 .89 0 0 1 1-.3 .89 .89 0 0 1 .6 .9h-1.8z" fill-rule="evenodd"/>
</g>
<g fill="#c90d0c" stroke="#c90d0c" stroke-width=".14">
<path d="M35.2 46h1.8v.3h-1.8z"/>
<path d="M35.2 46.7h1.8v.3h-1.8z"/>
<path d="M229 38.9h1.8v.3h-1.8z"/>
<path d="M229 39.6h1.8v.3h-1.8z"/>
<path d="M256.6 39.8h1.7v.3h-1.7z"/>
<path d="M256.6 40.4h1.7v.4h-1.7z"/>
<path d="M100.1 60.9h1.8v.3h-1.8z"/>
<path d="M100.1 60.2h1.8v.3h-1.8z"/>
<path d="M149 56.6h1.8v.4h-1.8z"/>
<path d="M149 57.3h1.8v.4h-1.8z"/>
<path d="M160.6 62.7h1.7v.3h-1.7z"/>
<path d="M160.6 62h1.7v.3h-1.7z"/>
<path d="M141.9 153.3h1.8v.4h-1.8z"/>
<path d="M141.9 152.6h1.8v.4h-1.8z"/>
<path d="M146.3 153.3h1.8v.4h-1.8z"/>
<path d="M146.3 152.6h1.8v.4h-1.8z"/>
<path d="M151.7 153.3h1.8v.4h-1.8z"/>
<path d="M151.7 152.6h1.8v.4h-1.8z"/>
<path d="M156.1 153.3h1.8v.4h-1.8z"/>
<path d="M156.1 152.6h1.8v.4h-1.8z"/>
<path d="M229 154.2h1.8v.4h-1.8z"/>
<path d="M229 153.5h1.8v.4h-1.8z"/>
<path d="M76.1 144.4h1.8v.4h-1.8z"/>
<path d="M76.1 143.7h1.8v.4h-1.8z"/>
<path d="M27.2 147.1h1.8v.3h-1.8z"/>
<path d="M27.2 146.4h1.8v.3h-1.8z"/>
<path d="M227.2 77.8h1.8v.3h-1.8z"/>
<path d="M227.2 77.1h1.8v.3h-1.8z"/>
<path d="M256.6 76.9h1.7v.3h-1.7z"/>
<path d="M256.6 76.2h1.7v.3h-1.7z"/>
</g>
<path d="M13 9.2h271.1v182.2h-271.1z" fill="none" stroke="#c90d0c" stroke-width=".21"/>
<g fill="none" stroke="#0dab76" stroke-width=".14">
<path d="M36.1 23.4v20.4M36.1 29.6h6.3M42.4 33.1h-18.7v9.8M42.4 34.9h-13.4v8M61.9 29.6h18.7M61.9 34.9h18.7M61.9 31.4h16.9M61.9 36.7h9.8M71.7 34.9v8.9M78.8 29.6v14.2M229.9 28.7v8M229.9 34h9.8"/>
<path d="M236.1 34v1.8h3.6M239.7 37.6h-3.6v8M253.9 34h3.6M257.5 28.7v8.9M29 50v8.9M36.1 49.1v12.5M61.9 40.3h2.7v18.6h-40.9v-8.9M75.2 56.3v5.3M101 42.9v15.1M101 50.9h9.8M107.2 50.9v3.6h3.6M110.8 58h-3.6v16"/>
<path d="M128.6 50.9h8.9M128.6 54.5h11.5v8h15.1M137.5 45.6h-6.3v12.4h-2.6M144.6 45.6h5.3v8.9M144.6 50.9h16.9M149.9 59.8v2.7M155.2 50.9v2.7M161.5 45.6v14.2M186.4 49.1v3.6h7.1M186.4 56.3h7.1M193.5 54.5h8M229.9 42v6.3"/>
<path d="M257.5 42.9v2.7h-27.6M101 63.4v13.3M155.2 60.7v3.6M155.2 71.4v2.6M161.5 65.2v8.8h-60.5M228.1 64.3v10.6M228.1 69.6h8M233.5 69.6v3.6h2.6M236.1 76.7h-3.5v12.5M253.9 69.6h6.2M257.5 69.6v4.4M257.5 79.4v4.4h-29.4v-3.5"/>
<path d="M47.7 83.8h6.2M47.7 80.3h2.7v10.6M47.7 89.2h2.7M47.7 85.6h6.2M47.7 82h6.2M142.8 115.8v34.7M149 115.8v1.8M28.1 129.2v15.1M28.1 138h17.8M63.7 138h13.3M77 129.2v12.4M94.8 129.2v12.4"/>
<path d="M130.3 133.6h34.7M130.3 137.2h34.7M134.8 120.3v4.4M134.8 131.8v14.2M134.8 122.9h5.3v21.4h24.9M142.8 130h9.8M149 124.7v1.8h-6.2M159.7 130h5.3M189.9 130h3.6M189.9 131.8h3.6M227.2 137.2h5.4M227.2 130h5.4"/>
<path d="M227.2 135.4h5.4M227.2 131.8h5.4M229.9 121.2v30.2M229.9 126.5h2.7M257.5 126.5h4.4M257.5 130h4.4M257.5 135.4h4.4M259.2 126.5v14.2h-1.7M28.1 152.3h14.3M28.1 149.6v6.2M28.1 141.6h1.8M35.2 141.6h1.8"/>
<path d="M44.1 141.6h1.8M45.9 145.1h-3.5v10.7M63.7 145.1h1.8M72.6 145.1h1.8v7.2h2.6M77 146.9v8M94.8 143.4v11.5M134.8 140.7h30.2M142.8 155.8v4.5M142.8 147.8h22.2M147.2 147.8v2.7M147.2 155.8v4.5M152.6 144.3v6.2"/>
<path d="M152.6 155.8v4.5M157 144.3v6.2M157 155.8v8M165 151.4h-3.5v8.9h-26.7v-7.2M227.2 144.3h5.4M227.2 149.6h5.4M229.9 156.7v3.6h33.8M257.5 153.1h6.2v10.7M257.5 144.3h4.4M257.5 149.6h4.4"/>
</g>
<g fill="#0dab76" stroke="#0dab76" stroke-width=".14">
<circle cx="36.1" cy="58.9" r=".36"/>
<circle cx="29" cy="58.9" r=".36"/>
<circle cx="236.1" cy="45.6" r=".36"/>
<circle cx="229.9" cy="45.6" r=".36"/>
<circle cx="101" cy="74" r=".36"/>
<circle cx="107.2" cy="74" r=".36"/>
<circle cx="155.2" cy="74" r=".36"/>
<circle cx="157" cy="160.3" r=".36"/>
<circle cx="147.2" cy="160.3" r=".36"/>
<circle cx="152.6" cy="160.3" r=".36"/>
<circle cx="142.8" cy="160.3" r=".36"/>
<circle cx="263.7" cy="160.3" r=".36"/>
<circle cx="77" cy="152.3" r=".36"/>
<circle cx="42.4" cy="152.3" r=".36"/>
<circle cx="28.1" cy="152.3" r=".36"/>
<circle cx="232.6" cy="83.8" r=".36"/>
<circle cx="50.4" cy="89.2" r=".36"/>
<circle cx="36.1" cy="29.6" r=".36"/>
<circle cx="28.1" cy="138" r=".36"/>
<circle cx="28.1" cy="141.6" r=".36"/>
<circle cx="101" cy="50.9" r=".36"/>
<circle cx="107.2" cy="50.9" r=".36"/>
<circle cx="157" cy="144.3" r=".36"/>
<circle cx="152.6" cy="144.3" r=".36"/>
<circle cx="134.8" cy="122.9" r=".36"/>
<circle cx="77" cy="138" r=".36"/>
<circle cx="257.5" cy="34" r=".36"/>
<circle cx="229.9" cy="126.5" r=".36"/>
<circle cx="78.8" cy="29.6" r=".36"/>
<circle cx="78.8" cy="31.4" r=".36"/>
<circle cx="71.7" cy="34.9" r=".36"/>
<circle cx="71.7" cy="36.7" r=".36"/>
<circle cx="149.9" cy="62.5" r=".36"/>
<circle cx="155.2" cy="62.5" r=".36"/>
<circle cx="229.9" cy="34" r=".36"/>
<circle cx="236.1" cy="34" r=".36"/>
<circle cx="259.2" cy="126.5" r=".36"/>
<circle cx="149.9" cy="50.9" r=".36"/>
<circle cx="155.2" cy="50.9" r=".36"/>
<circle cx="161.5" cy="50.9" r=".36"/>
<circle cx="257.5" cy="69.6" r=".36"/>
<circle cx="134.8" cy="140.7" r=".36"/>
<circle cx="147.2" cy="147.8" r=".36"/>
<circle cx="142.8" cy="147.8" r=".36"/>
<circle cx="142.8" cy="130" r=".36"/>
<circle cx="142.8" cy="126.5" r=".36"/>
<circle cx="228.1" cy="69.6" r=".36"/>
<circle cx="233.5" cy="69.6" r=".36"/>
</g>
<g font-size="2.6" fill="#c90d0c">
<text x="31.6" y="11.4">1</text>
<text x="64.8" y="11.4">2</text>
<text x="98" y="11.4">3</text>
<text x="131.2" y="11.4">4</text>
<text x="164.5" y="11.4">5</text>
<text x="197.7" y="11.4">6</text>
<text x="230.9" y="11.4">7</text>
<text x="264.1" y="11.4">8</text>
<text x="13.5" y="30.4">A</text>
<text x="281.9" y="30.4">A</text>
<text x="13.5" y="65.8">B</text>
<text x="281.9" y="65.8">B</text>
<text x="13.4" y="101.2">C</text>
<text x="281.9" y="101.2">C</text>
<text x="13.4" y="136.5">D</text>
<text x="281.9" y="136.5">D</text>
<text x="13.5" y="171.9">E</text>
<text x="281.9" y="171.9">E</text>
<text x="31.6" y="190.9">1</text>
<text x="64.8" y="190.9">2</text>
<text x="98" y="190.9">3</text>
<text x="131.2" y="190.9">4</text>
<text x="164.5" y="190.9">5</text>
<text x="197.7" y="190.9">6</text>
<text x="230.9" y="190.9">7</text>
<text x="264.1" y="190.9">8</text>
</g>
<g font-size="2.5" fill="#c90d0c">
<text x="253.9" y="180.7">RC7620-STM32U5 -V1.1</text>
<text x="253.7" y="187.9">Sheet:</text>
<text x="263.2" y="187.8">1/4</text>
</g>
<g font-size="2.2" fill="#c90d0c">
<text x="253.9" y="184.3">01/02/2025</text>
<text x="265.7" y="184.3">09:10</text>
</g>
<g font-size="1.8" fill="#c90d0c">
<text x="49.4" y="17.8">USB</text>
<text x="120.6" y="17.2">MODULE POWER</text>
<text x="235.2" y="16.3">MICROCONTROLLER POWER</text>
<text x="47.9" y="73.8">USB RC76</text>
<text x="57.5" y="104.3">BATTERY CHARGING</text>
<text x="185.1" y="104.9">USB INTERFACE AND SWITCH</text>
<text x="49.5" y="127.4">10K = 100mA</text>
<text x="49.5" y="129.2">5.0K = 200mA</text>
<text x="49.5" y="130.9">2.0K = 500mA</text>
<text x="49.5" y="132.7">1.0K = 1000mA</text>
</g>
<g font-size="1.8" fill="#808080">
<text x="34.5" y="20.9">VBUS</text>
<text x="45.9" y="27.3">USB</text>
<text x="100.3" y="40.4">VBUS</text>
<text x="45.9" y="44">USB4110-GF-A</text>
<text x="74.1" y="44.7">D1</text>
<text x="185.6" y="46.7">VBAT</text>
<text x="114.3" y="48.1">TPS62A02A</text>
<text x="228.1" y="51.8">GND</text>
<text x="83.2" y="57.6" transform="rotate(-90 83.2 57.6)">D_ESD5V3U2U-03F</text>
<text x="194.3" y="59.8">J3</text>
<text x="34.4" y="65.2">GND</text>
<text x="73.5" y="65.2">GND</text>
<text x="114.3" y="61.4">U6</text>
<text x="239.7" y="67.1">S1318</text>
<text x="99.2" y="80.3">GND</text>
<text x="239.5" y="80.3">U4</text>
<text x="48.6" y="94.5">GND</text>
<text x="230.8" y="92.7">GND</text>
<text x="134.1" y="117.8">VBUS</text>
<text x="236.1" y="122.9">U9</text>
<text x="27.4" y="126.7">VBUS</text>
<text x="76.3" y="126.7">VBAT</text>
<text x="94.1" y="126.7">VBAT</text>
<text x="168.6" y="127.7">U11</text>
<text x="49.5" y="135.9">U3</text>
<text x="50.4" y="148.7">MCP73831</text>
<text x="91.4" y="147.7">CN</text>
<text x="99.6" y="152.9" transform="rotate(-90 99.6 152.9)">S2B-PH-SM4-TB(LF)(SN)</text>
<text x="26.4" y="159.4">GND</text>
<text x="40.6" y="159.4">GND</text>
<text x="75.2" y="158.5">GND</text>
<text x="93" y="158.5">GND</text>
<text x="168.6" y="158.5">CP2102N-20</text>
<text x="236.1" y="157.4">DG2525</text>
<text x="155.2" y="167.4">GND</text>
<text x="261.9" y="167.4">GND</text>
</g>
<g font-size="1.8" fill="#0dab76">
<text x="111.7" y="37.3">VOUT = 0.6 x (1 + (R2/ R1))</text>
<text x="113.6" y="41.1">3.74V -&gt; R1=100K, R2=523K</text>
</g>
<g font-size="1.5" fill="#808080">
<text x="39.2" y="29.4">A4B9*2</text>
<text x="60" y="29.4">A6</text>
<text x="42.5" y="34.7">B5</text>
<text x="42.5" y="32.9">A5</text>
<text x="47.5" y="35.5">CC2</text>
<text x="47.5" y="30.1">VBUS</text>
<text x="47.5" y="33.7">CC1</text>
<text x="53.7" y="35.5">DN1</text>
<text x="53.8" y="30.1">DP1</text>
<text x="53.8" y="31.9">DP2</text>
<text x="60" y="31.1">B6</text>
<text x="60" y="34.7">A7</text>
<text x="240.4" y="33.8">1</text>
<text x="240.4" y="35.6">3</text>
<text x="243.1" y="34.6">IN</text>
<text x="247.3" y="34.6">OUT</text>
<text x="252.4" y="33.8">5</text>
<text x="42.5" y="40">B8</text>
<text x="42.5" y="38.2">A8</text>
<text x="47.5" y="40.8">SBU2</text>
<text x="47.5" y="39">SBU1</text>
<text x="53.4" y="40.8">GND</text>
<text x="53.7" y="37.2">DN2</text>
<text x="60" y="36.5">B7</text>
<text x="60" y="40">A1B12*6</text>
<text x="240.4" y="37.4">2</text>
<text x="243.1" y="36.4">EN</text>
<text x="243.1" y="38.1">GND</text>
<text x="248.7" y="38.1">P4</text>
<text x="252.4" y="37.4">4</text>
<text x="111.9" y="50.7">3</text>
<text x="116" y="51.5">VIN</text>
<text x="120.9" y="51.5">SW</text>
<text x="126.7" y="50.7">2</text>
<text x="193.3" y="52.5">P3</text>
<text x="111.9" y="54.2">4</text>
<text x="111.9" y="57.8">1</text>
<text x="116" y="55">EN</text>
<text x="116" y="58.6">GND</text>
<text x="121.2" y="58.6">PG</text>
<text x="121.5" y="55">FB</text>
<text x="126.7" y="54.2">5</text>
<text x="126.7" y="57.8">6</text>
<text x="193.3" y="56">P1</text>
<text x="193.3" y="54.2">P2</text>
<text x="237.2" y="69.4">1</text>
<text x="241.3" y="70.1">IN</text>
<text x="245.6" y="70.1">OUT</text>
<text x="252" y="69.4">5</text>
<text x="237.2" y="72.9">3</text>
<text x="237.2" y="76.5">2</text>
<text x="241.3" y="73.7">EN</text>
<text x="241.3" y="77.2">GND</text>
<text x="246.6" y="77.2">NC</text>
<text x="252" y="76.5">4</text>
<text x="43.4" y="80.8">1</text>
<text x="43.4" y="82.6">2</text>
<text x="38.9" y="89.7">SHIELD</text>
<text x="43.4" y="84.4">3</text>
<text x="43.4" y="86.1">4</text>
<text x="166.1" y="129.8">9</text>
<text x="170.2" y="130.6">RST</text>
<text x="181.7" y="130.6">TXD</text>
<text x="188" y="131.6">17</text>
<text x="188" y="129.8">18</text>
<text x="232.8" y="129.8">13</text>
<text x="232.8" y="126.2">10</text>
<text x="232.9" y="131.6">11</text>
<text x="237.8" y="130.6">NC1</text>
<text x="237.8" y="127">VCC</text>
<text x="248" y="130.6">COM1</text>
<text x="248.6" y="127">IN1-2</text>
<text x="255.5" y="129.8">12</text>
<text x="255.5" y="126.2">14</text>
<text x="46.6" y="137.8">4</text>
<text x="62.2" y="137.8">3</text>
<text x="166.1" y="136.9">5</text>
<text x="166.1" y="133.3">4</text>
<text x="170.2" y="137.7">USBDM</text>
<text x="170.2" y="134.1">USBDP</text>
<text x="181.6" y="132.3">RXD</text>
<text x="181.7" y="135.9">CTS</text>
<text x="181.8" y="134.1">RTS</text>
<text x="188" y="135.1">15</text>
<text x="188" y="133.3">16</text>
<text x="232.8" y="136.9">15</text>
<text x="233.7" y="135.1">1</text>
<text x="237.8" y="135.9">NC2</text>
<text x="237.8" y="132.3">NO1</text>
<text x="237.8" y="137.7">NO2</text>
<text x="248" y="135.9">COM2</text>
<text x="255.5" y="135.1">16</text>
<text x="46.6" y="141.3">1</text>
<text x="49.3" y="142.1">STAT</text>
<text x="49.3" y="138.6">VDD</text>
<text x="56.5" y="138.6">VBAT</text>
<text x="94.7" y="143.1">1</text>
<text x="94.7" y="141.3">2</text>
<text x="166.1" y="140.5">8</text>
<text x="170.2" y="141.2">VBUS</text>
<text x="178.5" y="143">RXT/IO.3</text>
<text x="178.6" y="141.2">TXT/IO.2</text>
<text x="188" y="142.2">19</text>
<text x="188" y="140.5">20</text>
<text x="248.6" y="141.2">IN3-4</text>
<text x="255.5" y="140.5">6</text>
<text x="46.6" y="144.9">2</text>
<text x="49.3" y="145.7">VSS</text>
<text x="55.9" y="145.7">PROG</text>
<text x="62.2" y="144.9">5</text>
<text x="166.1" y="147.6">6</text>
<text x="166.1" y="144">7</text>
<text x="170.2" y="148.3">VDD</text>
<text x="170.2" y="144.8">VREGIN</text>
<text x="176.9" y="148.3">RS485/IO.1</text>
<text x="178.2" y="146.6">WAKEUP</text>
<text x="188" y="147.6">1</text>
<text x="188" y="149.3">2</text>
<text x="188" y="145.8">13</text>
<text x="233.7" y="144">5</text>
<text x="233.7" y="149.3">9</text>
<text x="233.7" y="145.8">3</text>
<text x="237.8" y="144.8">NC3</text>
<text x="237.8" y="146.6">NO3</text>
<text x="248" y="144.8">COM3</text>
<text x="255.5" y="144">4</text>
<text x="255.5" y="149.3">8</text>
<text x="164.7" y="151.1">3*3</text>
<text x="165.3" y="154.7">10</text>
<text x="170.2" y="151.9">GND</text>
<text x="170.2" y="155.5">NC</text>
<text x="177.5" y="153.7">SUSPEND</text>
<text x="177.5" y="155.5">SUSPEND</text>
<text x="178.6" y="150.1">CLK/IO.0</text>
<text x="188" y="152.9">11</text>
<text x="188" y="154.7">14</text>
<text x="233.7" y="151.1">7</text>
<text x="237.8" y="150.1">NC4</text>
<text x="237.8" y="151.9">NO4</text>
<text x="248" y="150.1">COM4</text>
<text x="248.9" y="153.7">GND</text>
<text x="255.5" y="152.9">2</text>
</g>
<g font-size="1.2" fill="#808080">
<text x="230.3" y="27.8" transform="rotate(-90 230.3 27.8)">VIN/2.6D</text>
<text x="256" y="26.2">3.3V</text>
<text x="81.5" y="30">D+</text>
<text x="81.5" y="35.4">D-</text>
<text x="241.5" y="31.6">U12</text>
<text x="241.5" y="41.2">AP2112K-3.3</text>
<text x="161.9" y="44.7" transform="rotate(-90 161.9 44.7)">VIN_3.7V</text>
<text x="131.9" y="49.5">1uH (DFE201610E-1R0M=P2)</text>
<text x="140.5" y="52.5">L4</text>
<text x="180.1" y="56.7">VIN_3.7V</text>
<text x="202.3" y="54.9">VIN/2.6D</text>
<text x="228.6" y="63.4" transform="rotate(-90 228.6 63.4)">VBAT_M/2.6D</text>
<text x="261" y="70">1.8V_EXT/3.3E</text>
<text x="44.6" y="78.1">J7</text>
<text x="54.8" y="82.5">D-_RC76/3.3B</text>
<text x="54.8" y="86">VBUS_RC76/3.3A</text>
<text x="54.8" y="84.3">D+_RC76/3.3B</text>
<text x="33.8" y="92.2">SM04B-SRSS-TB(LF)(SN)</text>
<text x="147.5" y="113.3">3.3V</text>
<text x="143.2" y="114.9" transform="rotate(-90 143.2 114.9)">3.3V_CP</text>
<text x="228.4" y="118.7">3.3V</text>
<text x="194.3" y="130.5">CP2102_TX</text>
<text x="214.5" y="130.5">USB_UART_TX/2.4B</text>
<text x="262.8" y="126.9">SEL12-34/2.4B</text>
<text x="262.8" y="130.5">CP2102_RX</text>
<text x="127.8" y="134">D+</text>
<text x="128.1" y="137.6">D-</text>
<text x="194.3" y="132.3">CP2102_RX</text>
<text x="212.1" y="137.6">RC7620_SHIFT_RX/3.6E</text>
<text x="212.3" y="132.3">RC7620_SHIFT_TX/3.6E</text>
<text x="214.4" y="135.8">USB_UART_RX/2.4B</text>
<text x="262.8" y="135.8">CP2102_TX</text>
<text x="212.1" y="144.7">RC7620_SHIFT_RX/3.6E</text>
<text x="262.8" y="144.7">MODULE_TX/2.2B</text>
<text x="212.3" y="150">RC7620_SHIFT_TX/3.6E</text>
<text x="262.8" y="150">MODULE_RX/2.2B</text>
</g>
</svg>
